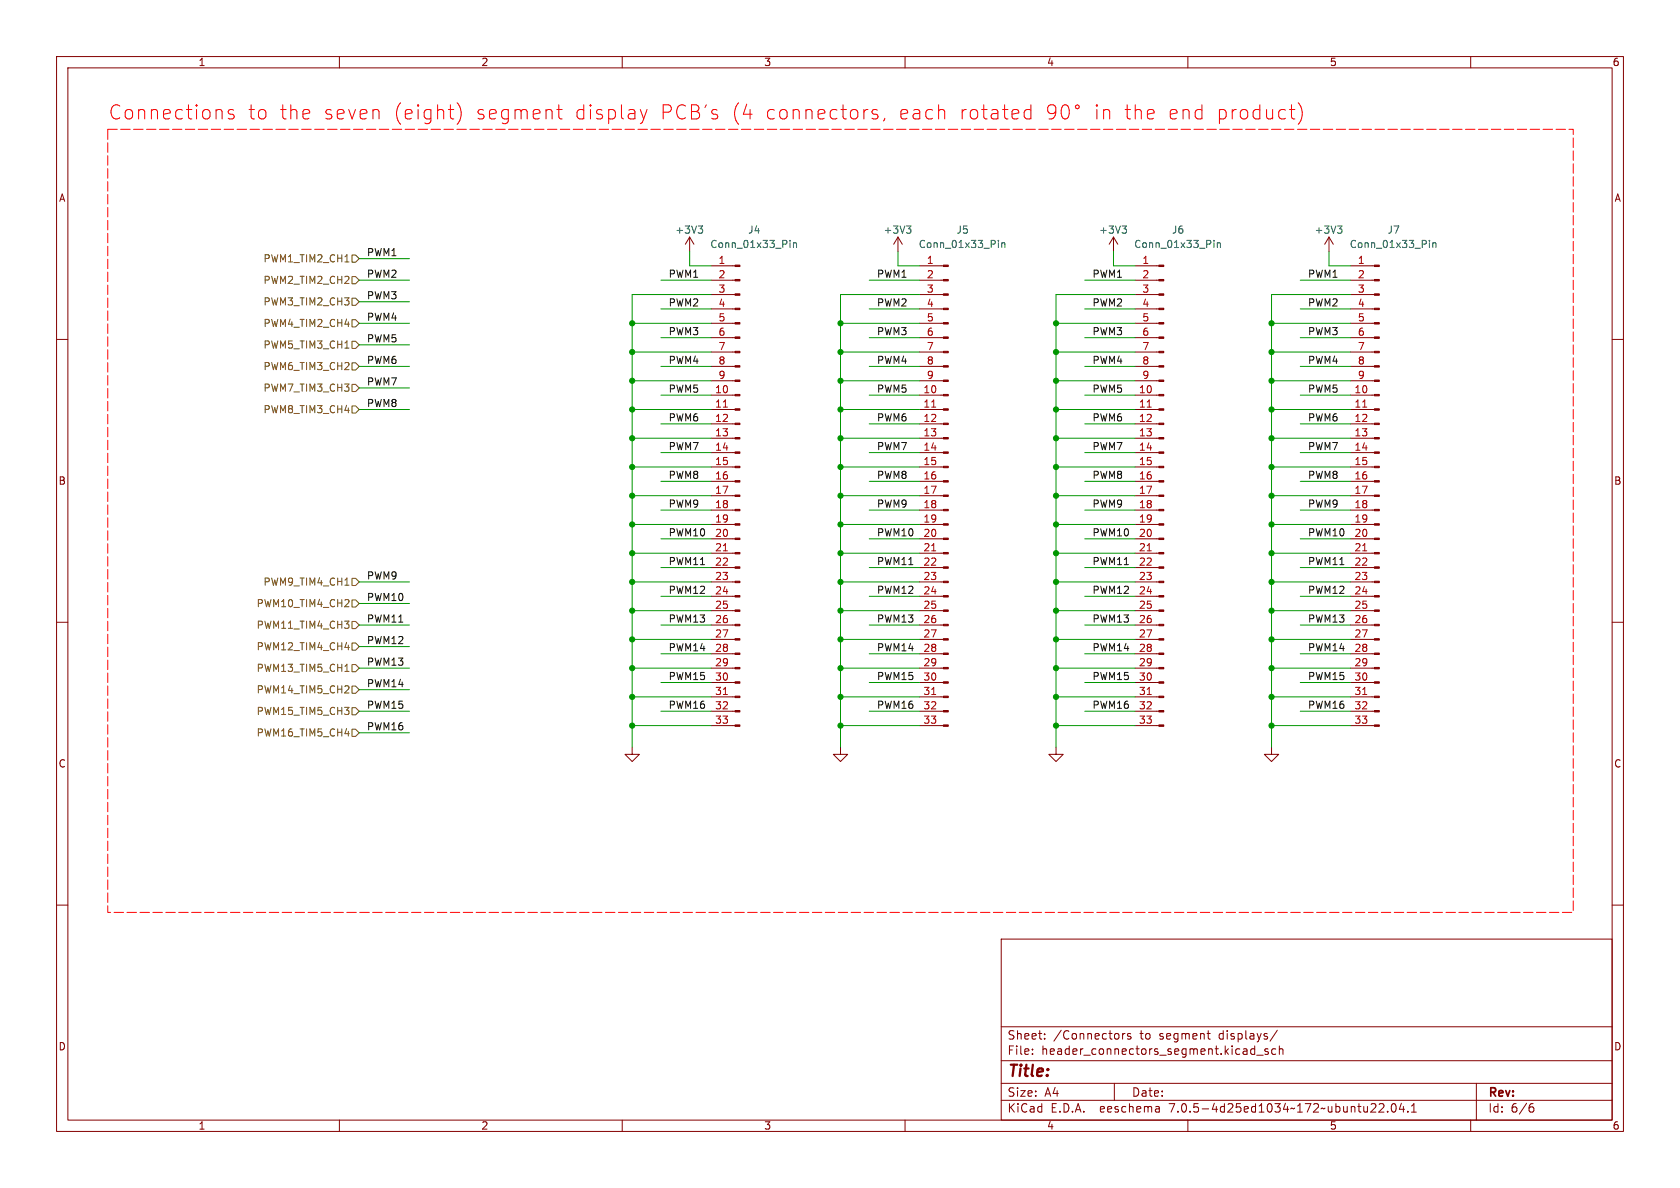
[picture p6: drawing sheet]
<svg xmlns="http://www.w3.org/2000/svg" width="297mm" height="210mm" viewBox="0 0 297 210" stroke-linecap="round" stroke-linejoin="round" font-family="sans-serif">
<g fill="none" stroke="#840000" stroke-width=".18">
<path d="M10 10h277v190h-277zM12 12h273v186h-273zM60 10v2M110 10v2M160 10v2M210 10v2M260 10v2M10 60h2M121.9 41.9l-.7 1.3M121.9 41.9v2.6M121.9 41.9l.8 1.3M125.7 59.7h4.2"/>
<path d="M125.7 57.2h4.2M125.7 54.6h4.2M125.7 52.1h4.2M125.7 49.5h4.2M125.7 47h4.2M158.7 41.9l-.7 1.3M158.7 41.9v2.6M158.7 41.9l.8 1.3M162.6 59.7h4.2M162.6 57.2h4.2M162.6 54.6h4.2M162.6 52.1h4.2"/>
<path d="M162.6 49.5h4.2M162.6 47h4.2M196.8 41.9l-.7 1.3M196.8 41.9v2.6M196.8 41.9l.8 1.3M200.7 59.7h4.2M200.7 57.2h4.2M200.7 54.6h4.2M200.7 52.1h4.2M200.7 49.5h4.2M200.7 47h4.2M234.9 41.9l-.7 1.3"/>
<path d="M234.9 41.9v2.6M234.9 41.9l.8 1.3M238.8 59.7h4.2M238.8 57.2h4.2M238.8 54.6h4.2M238.8 52.1h4.2M238.8 49.5h4.2M238.8 47h4.2M285 60h2M125.7 77.5h4.2M125.7 74.9h4.2M125.7 72.4h4.2"/>
<path d="M125.7 69.9h4.2M125.7 67.3h4.2M125.7 64.8h4.2M125.7 62.2h4.2M162.6 77.5h4.2M162.6 74.9h4.2M162.6 72.4h4.2M162.6 69.9h4.2M162.6 67.3h4.2M162.6 64.8h4.2M162.6 62.2h4.2M200.7 77.5h4.2"/>
<path d="M200.7 74.9h4.2M200.7 72.4h4.2M200.7 69.9h4.2M200.7 67.3h4.2M200.7 64.8h4.2M200.7 62.2h4.2M238.8 77.5h4.2M238.8 74.9h4.2M238.8 72.4h4.2M238.8 69.9h4.2M238.8 67.3h4.2M238.8 64.8h4.2"/>
<path d="M238.8 62.2h4.2M125.7 97.8h4.2M125.7 95.3h4.2M125.7 92.7h4.2M125.7 90.2h4.2M125.7 87.6h4.2M125.7 85.1h4.2M125.7 82.6h4.2M125.7 80h4.2M162.6 97.8h4.2M162.6 95.3h4.2M162.6 92.7h4.2"/>
<path d="M162.6 90.2h4.2M162.6 87.6h4.2M162.6 85.1h4.2M162.6 82.6h4.2M162.6 80h4.2M200.7 97.8h4.2M200.7 95.3h4.2M200.7 92.7h4.2M200.7 90.2h4.2M200.7 87.6h4.2M200.7 85.1h4.2M200.7 82.6h4.2"/>
<path d="M200.7 80h4.2M238.8 97.8h4.2M238.8 95.3h4.2M238.8 92.7h4.2M238.8 90.2h4.2M238.8 87.6h4.2M238.8 85.1h4.2M238.8 82.6h4.2M238.8 80h4.2M10 110h2M125.7 118.1h4.2M125.7 115.6h4.2"/>
<path d="M125.7 113h4.2M125.7 110.5h4.2M125.7 108h4.2M125.7 105.4h4.2M125.7 102.9h4.2M125.7 100.3h4.2M162.6 118.1h4.2M162.6 115.6h4.2M162.6 113h4.2M162.6 110.5h4.2M162.6 108h4.2M162.6 105.4h4.2"/>
<path d="M162.6 102.9h4.2M162.6 100.3h4.2M200.7 118.1h4.2M200.7 115.6h4.2M200.7 113h4.2M200.7 110.5h4.2M200.7 108h4.2M200.7 105.4h4.2M200.7 102.9h4.2M200.7 100.3h4.2M238.8 118.1h4.2M238.8 115.6h4.2"/>
<path d="M238.8 113h4.2M238.8 110.5h4.2M238.8 108h4.2M238.8 105.4h4.2M238.8 102.9h4.2M238.8 100.3h4.2M285 110h2M111.8 132.1v1.3h1.2l-1.2 1.2-1.3-1.2h1.3M125.7 128.3h4.2M125.7 125.7h4.2M125.7 123.2h4.2M125.7 120.7h4.2"/>
<path d="M148.6 132.1v1.3h1.3l-1.3 1.2-1.3-1.2h1.3M162.6 128.3h4.2M162.6 125.7h4.2M162.6 123.2h4.2M162.6 120.7h4.2M186.7 132.1v1.3h1.3l-1.3 1.2-1.3-1.2h1.3M200.7 128.3h4.2M200.7 125.7h4.2M200.7 123.2h4.2M200.7 120.7h4.2M224.8 132.1v1.3h1.3l-1.3 1.2-1.3-1.2h1.3M238.8 128.3h4.2"/>
<path d="M238.8 125.7h4.2M238.8 123.2h4.2M238.8 120.7h4.2M10 160h2M285 160h2M177 166h108v32h-108zM60 198v2M110 198v2M160 198v2M177 194.5h108M177 191.5h108M177 187.5h108"/>
<path d="M177 181.5h108M182.5 186.3v.1M182.5 185.5v.1M184.7 183.6v.1M184.7 182.8v.1M197 191.5v3M198.5 182.7v1M198.9 182.7l-.3 .1-.1 .2M199.9 182.8l-.4-.1-.2 .2 .1 .2 .5 .2v.3h-.6M204.5 195.6l.4 .1 .1 .9M205 196.5l-.5 .1M205 196h-.5"/>
<path d="M210 198v2M213.4 182.7h.6M213.6 182.2v1.3l.4 .2M221.4 185.4l.4 .1M221.8 184.9v1.5M221.8 186.3l-.4 .1M222.2 186.5h1.1M224.2 185.5l-.4-.1-.2 .2 .1 .2 .5 .2v.3h-.6M225.5 185.5l-.4-.1-.3 .3v.4l.2 .2h.5M225.8 182.1l-1.3 2M226.2 185.5l.2-.1 .3 .1 .1 .9M226.2 184.9v1.5"/>
<path d="M242.3 196.6h.9M243.2 195.2v.5M243.8 195.2l.6-.1 .2 .1 .1 .3-1 1.1h1M245.3 196.5v.1M246.2 195.2l.1-.1a.81 .81 0 0 1 .6 .6 .81 .81 0 0 1-.3 .8l-.1 .1a.81 .81 0 0 1-.6-.6 .81 .81 0 0 1 .3-.8zM247.7 195l-.3 1.1h.9M248.1 195.6v1M248.9 196.5v.1M249.5 196.6h.9M249.5 195.5l.5-.4v1.5M260 198v2M261 191.5v6.5"/>
<path d="M270.5 195.7h.4l.3 .3-.2 .5h-.5M271 195.1l-.5 .1"/>
</g>
<g fill="none" stroke="#006464" stroke-width=".18">
<path d="M123.4 39.9h.8l-.4 .5M160.3 39.9h.7l-.4 .5M198.4 39.9h.7l-.4 .5M236.5 39.9h.7l-.4 .5M124 40.4l.2 .3v.3l-.2 .2M139.7 42.5v.1M139.7 42.9v.9M140.3 43l.2-.1 .3 .1v.8M140.3 42.9v.9M160.8 40.4l.2 .3v.3l-.2 .2M176.5 42.5v.1M176.5 42.9v.9"/>
<path d="M177.1 43l.2-.1 .3 .1v.8M177.1 42.9v.9M198.9 40.4l.2 .3v.3l-.2 .2M214.6 42.5v.1M214.6 42.9v.9M215.2 42.9v.9M215.2 43l.2-.1 .3 .1v.8M237 40.4l.2 .3v.3l-.2 .2M252.7 42.5v.1M252.7 42.9v.9M253.3 43l.2-.1 .3 .1v.8M253.3 42.9v.9"/>
</g>
<g fill="#840000" stroke="#840000" stroke-width=".18">
<path d="M204.9 128.1h.8v.3h-.8z"/>
<path d="M204.9 125.6h.8v.3h-.8z"/>
<path d="M204.9 123.1h.8v.2h-.8z"/>
<path d="M204.9 120.5h.8v.3h-.8z"/>
<path d="M204.9 118h.8v.2h-.8z"/>
<path d="M204.9 115.4h.8v.3h-.8z"/>
<path d="M204.9 112.9h.8v.3h-.8z"/>
<path d="M204.9 110.4h.8v.2h-.8z"/>
<path d="M204.9 107.8h.8v.3h-.8z"/>
<path d="M204.9 105.3h.8v.2h-.8z"/>
<path d="M204.9 102.7h.8v.3h-.8z"/>
<path d="M204.9 100.2h.8v.3h-.8z"/>
<path d="M204.9 97.7h.8v.2h-.8z"/>
<path d="M204.9 95.1h.8v.3h-.8z"/>
<path d="M204.9 92.6h.8v.2h-.8z"/>
<path d="M204.9 90h.8v.3h-.8z"/>
<path d="M204.9 87.5h.8v.3h-.8z"/>
<path d="M204.9 85h.8v.2h-.8z"/>
<path d="M204.9 82.4h.8v.3h-.8z"/>
<path d="M204.9 79.9h.8v.2h-.8z"/>
<path d="M204.9 77.3h.8v.3h-.8z"/>
<path d="M204.9 74.8h.8v.3h-.8z"/>
<path d="M204.9 72.3h.8v.2h-.8z"/>
<path d="M204.9 69.7h.8v.3h-.8z"/>
<path d="M204.9 67.2h.8v.2h-.8z"/>
<path d="M204.9 64.6h.8v.3h-.8z"/>
<path d="M204.9 62.1h.8v.3h-.8z"/>
<path d="M204.9 59.6h.8v.2h-.8z"/>
<path d="M204.9 57h.8v.3h-.8z"/>
<path d="M204.9 54.5h.8v.2h-.8z"/>
<path d="M204.9 51.9h.8v.3h-.8z"/>
<path d="M204.9 49.4h.8v.3h-.8z"/>
<path d="M204.9 46.9h.8v.2h-.8z"/>
<path d="M243 128.1h.8v.3h-.8z"/>
<path d="M243 125.6h.8v.3h-.8z"/>
<path d="M243 123.1h.8v.2h-.8z"/>
<path d="M243 120.5h.8v.3h-.8z"/>
<path d="M243 118h.8v.2h-.8z"/>
<path d="M243 115.4h.8v.3h-.8z"/>
<path d="M243 112.9h.8v.3h-.8z"/>
<path d="M243 110.4h.8v.2h-.8z"/>
<path d="M243 107.8h.8v.3h-.8z"/>
<path d="M243 105.3h.8v.2h-.8z"/>
<path d="M243 102.7h.8v.3h-.8z"/>
<path d="M243 100.2h.8v.3h-.8z"/>
<path d="M243 97.7h.8v.2h-.8z"/>
<path d="M243 95.1h.8v.3h-.8z"/>
<path d="M243 92.6h.8v.2h-.8z"/>
<path d="M243 90h.8v.3h-.8z"/>
<path d="M243 87.5h.8v.3h-.8z"/>
<path d="M243 85h.8v.2h-.8z"/>
<path d="M243 82.4h.8v.3h-.8z"/>
<path d="M243 79.9h.8v.2h-.8z"/>
<path d="M243 77.3h.8v.3h-.8z"/>
<path d="M243 74.8h.8v.3h-.8z"/>
<path d="M243 72.3h.8v.2h-.8z"/>
<path d="M243 69.7h.8v.3h-.8z"/>
<path d="M243 67.2h.8v.2h-.8z"/>
<path d="M243 64.6h.8v.3h-.8z"/>
<path d="M243 62.1h.8v.3h-.8z"/>
<path d="M243 59.6h.8v.2h-.8z"/>
<path d="M243 57h.8v.3h-.8z"/>
<path d="M243 54.5h.8v.2h-.8z"/>
<path d="M243 51.9h.8v.3h-.8z"/>
<path d="M243 49.4h.8v.3h-.8z"/>
<path d="M243 46.9h.8v.2h-.8z"/>
<path d="M129.9 128.1h.9v.3h-.9z"/>
<path d="M129.9 125.6h.9v.3h-.9z"/>
<path d="M129.9 123.1h.9v.2h-.9z"/>
<path d="M129.9 120.5h.9v.3h-.9z"/>
<path d="M129.9 118h.9v.2h-.9z"/>
<path d="M129.9 115.4h.9v.3h-.9z"/>
<path d="M129.9 112.9h.9v.3h-.9z"/>
<path d="M129.9 110.4h.9v.2h-.9z"/>
<path d="M129.9 107.8h.9v.3h-.9z"/>
<path d="M129.9 105.3h.9v.2h-.9z"/>
<path d="M129.9 102.7h.9v.3h-.9z"/>
<path d="M129.9 100.2h.9v.3h-.9z"/>
<path d="M129.9 97.7h.9v.2h-.9z"/>
<path d="M129.9 95.1h.9v.3h-.9z"/>
<path d="M129.9 92.6h.9v.2h-.9z"/>
<path d="M129.9 90h.9v.3h-.9z"/>
<path d="M129.9 87.5h.9v.3h-.9z"/>
<path d="M129.9 85h.9v.2h-.9z"/>
<path d="M129.9 82.4h.9v.3h-.9z"/>
<path d="M129.9 79.9h.9v.2h-.9z"/>
<path d="M129.9 77.3h.9v.3h-.9z"/>
<path d="M129.9 74.8h.9v.3h-.9z"/>
<path d="M129.9 72.3h.9v.2h-.9z"/>
<path d="M129.9 69.7h.9v.3h-.9z"/>
<path d="M129.9 67.2h.9v.2h-.9z"/>
<path d="M129.9 64.6h.9v.3h-.9z"/>
<path d="M129.9 62.1h.9v.3h-.9z"/>
<path d="M129.9 59.6h.9v.2h-.9z"/>
<path d="M129.9 57h.9v.3h-.9z"/>
<path d="M129.9 54.5h.9v.2h-.9z"/>
<path d="M129.9 51.9h.9v.3h-.9z"/>
<path d="M129.9 49.4h.9v.3h-.9z"/>
<path d="M129.9 46.9h.9v.2h-.9z"/>
<path d="M166.8 128.1h.8v.3h-.8z"/>
<path d="M166.8 125.6h.8v.3h-.8z"/>
<path d="M166.8 123.1h.8v.2h-.8z"/>
<path d="M166.8 120.5h.8v.3h-.8z"/>
<path d="M166.8 118h.8v.2h-.8z"/>
<path d="M166.8 115.4h.8v.3h-.8z"/>
<path d="M166.8 112.9h.8v.3h-.8z"/>
<path d="M166.8 110.4h.8v.2h-.8z"/>
<path d="M166.8 107.8h.8v.3h-.8z"/>
<path d="M166.8 105.3h.8v.2h-.8z"/>
<path d="M166.8 102.7h.8v.3h-.8z"/>
<path d="M166.8 100.2h.8v.3h-.8z"/>
<path d="M166.8 97.7h.8v.2h-.8z"/>
<path d="M166.8 95.1h.8v.3h-.8z"/>
<path d="M166.8 92.6h.8v.2h-.8z"/>
<path d="M166.8 90h.8v.3h-.8z"/>
<path d="M166.8 87.5h.8v.3h-.8z"/>
<path d="M166.8 85h.8v.2h-.8z"/>
<path d="M166.8 82.4h.8v.3h-.8z"/>
<path d="M166.8 79.9h.8v.2h-.8z"/>
<path d="M166.8 77.3h.8v.3h-.8z"/>
<path d="M166.8 74.8h.8v.3h-.8z"/>
<path d="M166.8 72.3h.8v.2h-.8z"/>
<path d="M166.8 69.7h.8v.3h-.8z"/>
<path d="M166.8 67.2h.8v.2h-.8z"/>
<path d="M166.8 64.6h.8v.3h-.8z"/>
<path d="M166.8 62.1h.8v.3h-.8z"/>
<path d="M166.8 59.6h.8v.2h-.8z"/>
<path d="M166.8 57h.8v.3h-.8z"/>
<path d="M166.8 54.5h.8v.2h-.8z"/>
<path d="M166.8 51.9h.8v.3h-.8z"/>
<path d="M166.8 49.4h.8v.3h-.8z"/>
<path d="M166.8 46.9h.8v.2h-.8z"/>
</g>
<path d="M127.9 72h.7M164.7 72h.7M202.8 72h.7M240.9 72h.7M127.9 97.4h.7M164.7 97.4h.7M202.8 97.4h.7M240.9 97.4h.7M127.9 122.8h.7M164.7 122.8h.7M202.8 122.8h.7M240.9 122.8h.7" fill="none" stroke="#a90000" stroke-width=".18"/>
<g fill="none" stroke="#725600" stroke-width=".18">
<path d="M61 46.3h.7M62.2 45.1h.7l.6 .6-.6 .7h-.7zM62.2 56.5h.7l.6 .7-.6 .6h-.7zM62.2 52.7h.7l.6 .6-.6 .7h-.7zM62.2 48.9h.7l.6 .6-.6 .7h-.7zM61 61.5h.7M62.2 60.3h.7l.6 .7-.6 .6h-.7zM62.2 71.8h.7l.6 .6-.6 .6h-.7zM62.2 64.1h.7l.6 .7-.6 .6h-.7zM62.2 67.9h.7l.6 .7-.6 .6h-.7zM61 103.4h.7M61 118.7h.7"/>
<path d="M61 114.5h.8M62.2 102.2h.7l.6 .7-.6 .6h-.7zM62.2 109.9h.7l.6 .6-.6 .6h-.7zM62.2 117.5h.7l.6 .6-.6 .6h-.7zM62.2 106h.7l.6 .7-.6 .6h-.7zM62.2 113.7h.7l.6 .6-.6 .6h-.7zM61 129.7h.8M62.2 128.9h.7l.6 .6-.6 .7h-.7zM62.2 121.3h.7l.6 .6-.6 .7h-.7zM62.2 125.1h.7l.6 .6-.6 .7h-.7z"/>
</g>
<g fill="none" stroke="#f00" stroke-width=".18">
<path d="M41.3 19.5l-.6-.1-.4 .3 .2 .4 .8 .2 .1 .2-.1 .4-.2 .1-.8-.1M66.9 19.5l.1 .2v1.3M79.3 19.4h.9M80.8 18.2a2.87 2.87 0 0 1 0 3.8M98.4 19.4h1M98.8 18.5v2.2l.1 .2 .5 .1M113.2 19.4l.6 1.6M114.4 19.4l-.6 1.6M126.2 19.4l.6 .1M132.6 19.4v1.6M153.4 19.4l-.4 .1M155.1 19.5l-.6-.1-.3 .3 .1 .4 .8 .2 .1 .2-.1 .4-.2 .1-.7-.1"/>
<path d="M165.9 19.6a.62 .62 0 0 1 1.1 .1v1.3M179.7 19.4l.3 .1 .1 .5-1.2 .2M182.2 19.5l-.7-.1-.4 .4v.7l.2 .4 .2 .1 .7-.1M182.2 18.5v2.5M186.7 19.6l-.5 .5-.7-.1-.3-.4v-.6l.3-.4 .7-.1 .3 .3a1.65 1.65 0 0 1-.6 2.2h-.4M187.8 18.8a.6 .6 0 0 1 .7-.3 .6 .6 0 0 1 .4 .5 1.47 1.47 0 0 1-.5 2 .64 .64 0 0 1-.7-.5 2.14 2.14 0 0 1 .1-1.7zM190.7 18.6l-.2-.1-.4 .4 .4 .3 .2-.1M195.2 19.5l.3-.1 .6 .1 .1 .2v1.3M198.9 19.4h1M199.3 18.5v2.2l.1 .2 .5 .1M200.7 19.6a.62 .62 0 0 1 1.1 .1v1.3M200.7 18.5v2.5"/>
<path d="M203.7 19.4h-.5l-.4 .3v1l.2 .2 .7 .1M204 20l-1.2 .2M212.2 19.4h-.4l-.5 .4M226.5 19.4l.7 .1M228 19.4h.9M228.3 18.5v2.2l.1 .2 .5 .1M229.5 18.2a2.87 2.87 0 0 1 0 3.8M79.7 20.9l.5 .1M113.8 21l-.2 .6-.4 .3M126.2 20.2l.6 .1 .1 .4-.4 .3h-.4M131.4 20.2h1.6M156.4 20.9l-.2 .5"/>
<path d="M180 20.9l-.3 .1M211.3 20.5l.5 .5h.4M227.2 20.9l-.7 .1"/>
</g>
<path d="M19 22.9h259.1v138.4h-259.1v-138.4" fill="none" stroke="#f00" stroke-width=".18" stroke-dasharray="1.7 .6"/>
<g fill="none" stroke="#009600" stroke-width=".18">
<path d="M63.5 49.5h8.9M63.5 57.2h8.9M63.5 45.7h8.9M63.5 53.3h8.9M111.8 57.2h13.9M116.8 49.5h8.9M116.8 54.6h8.9M116.8 59.7h8.9M121.9 44.5v2.5h3.8M125.7 52.1h-13.9v80M148.6 57.2h14M153.7 49.5h8.9"/>
<path d="M153.7 54.6h8.9M153.7 59.7h8.9M158.7 44.5v2.5h3.9M162.6 52.1h-14v80M186.7 57.2h14M191.8 49.5h8.9M191.8 54.6h8.9M191.8 59.7h8.9M196.8 44.5v2.5h3.9M200.7 52.1h-14v80M224.8 57.2h14M229.9 49.5h8.9"/>
<path d="M229.9 54.6h8.9M229.9 59.7h8.9M234.9 44.5v2.5h3.9M238.8 52.1h-14v80M63.5 72.4h8.9M63.5 64.8h8.9M63.5 68.6h8.9M63.5 61h8.9M111.8 72.4h13.9M111.8 77.5h13.9M111.8 62.2h13.9M111.8 67.3h13.9"/>
<path d="M116.8 69.9h8.9M116.8 64.8h8.9M116.8 74.9h8.9M148.6 72.4h14M148.6 77.5h14M148.6 62.2h14M148.6 67.3h14M153.7 69.9h8.9M153.7 64.8h8.9M153.7 74.9h8.9M186.7 72.4h14M186.7 77.5h14"/>
<path d="M186.7 62.2h14M186.7 67.3h14M191.8 69.9h8.9M191.8 64.8h8.9M191.8 74.9h8.9M224.8 72.4h14M224.8 77.5h14M224.8 62.2h14M224.8 67.3h14M229.9 69.9h8.9M229.9 64.8h8.9M229.9 74.9h8.9"/>
<path d="M111.8 97.8h13.9M111.8 82.6h13.9M111.8 87.6h13.9M111.8 92.7h13.9M116.8 95.3h8.9M116.8 80h8.9M116.8 90.2h8.9M116.8 85.1h8.9M148.6 97.8h14M148.6 82.6h14M148.6 87.6h14M148.6 92.7h14"/>
<path d="M153.7 95.3h8.9M153.7 80h8.9M153.7 90.2h8.9M153.7 85.1h8.9M186.7 97.8h14M186.7 82.6h14M186.7 87.6h14M186.7 92.7h14M191.8 95.3h8.9M191.8 80h8.9M191.8 90.2h8.9M191.8 85.1h8.9"/>
<path d="M224.8 97.8h14M224.8 82.6h14M224.8 87.6h14M224.8 92.7h14M229.9 95.3h8.9M229.9 80h8.9M229.9 90.2h8.9M229.9 85.1h8.9M63.5 110.5h8.9M63.5 102.9h8.9M63.5 118.1h8.9M63.5 114.3h8.9"/>
<path d="M63.5 106.7h8.9M111.8 113h13.9M111.8 108h13.9M111.8 102.9h13.9M111.8 118.1h13.9M116.8 105.4h8.9M116.8 115.6h8.9M116.8 110.5h8.9M116.8 100.3h8.9M148.6 113h14M148.6 108h14M148.6 102.9h14"/>
<path d="M148.6 118.1h14M153.7 105.4h8.9M153.7 115.6h8.9M153.7 110.5h8.9M153.7 100.3h8.9M186.7 113h14M186.7 108h14M186.7 102.9h14M186.7 118.1h14M191.8 105.4h8.9M191.8 115.6h8.9M191.8 110.5h8.9"/>
<path d="M191.8 100.3h8.9M224.8 113h14M224.8 108h14M224.8 102.9h14M224.8 118.1h14M229.9 105.4h8.9M229.9 115.6h8.9M229.9 110.5h8.9M229.9 100.3h8.9M63.5 125.7h8.9M63.5 121.9h8.9M63.5 129.5h8.9"/>
<path d="M111.8 128.3h13.9M111.8 123.2h13.9M116.8 125.7h8.9M116.8 120.7h8.9M148.6 128.3h14M148.6 123.2h14M153.7 125.7h8.9M153.7 120.7h8.9M186.7 128.3h14M186.7 123.2h14M191.8 125.7h8.9M191.8 120.7h8.9"/>
<path d="M224.8 128.3h14M224.8 123.2h14M229.9 125.7h8.9M229.9 120.7h8.9"/>
</g>
<g fill="#009600" stroke="#009600" stroke-width=".18">
<circle cx="148.6" cy="87.6" r=".46"/>
<circle cx="148.6" cy="82.6" r=".46"/>
<circle cx="148.6" cy="92.7" r=".46"/>
<circle cx="148.6" cy="97.8" r=".46"/>
<circle cx="148.6" cy="102.9" r=".46"/>
<circle cx="148.6" cy="108" r=".46"/>
<circle cx="148.6" cy="113" r=".46"/>
<circle cx="148.6" cy="62.2" r=".46"/>
<circle cx="148.6" cy="57.2" r=".46"/>
<circle cx="148.6" cy="77.5" r=".46"/>
<circle cx="148.6" cy="67.3" r=".46"/>
<circle cx="148.6" cy="72.4" r=".46"/>
<circle cx="148.6" cy="128.3" r=".46"/>
<circle cx="148.6" cy="118.1" r=".46"/>
<circle cx="148.6" cy="123.2" r=".46"/>
<circle cx="111.8" cy="118.1" r=".46"/>
<circle cx="111.8" cy="113" r=".46"/>
<circle cx="111.8" cy="128.3" r=".46"/>
<circle cx="111.8" cy="123.2" r=".46"/>
<circle cx="224.8" cy="82.6" r=".46"/>
<circle cx="224.8" cy="77.5" r=".46"/>
<circle cx="224.8" cy="87.6" r=".46"/>
<circle cx="224.8" cy="92.7" r=".46"/>
<circle cx="224.8" cy="97.8" r=".46"/>
<circle cx="224.8" cy="67.3" r=".46"/>
<circle cx="224.8" cy="72.4" r=".46"/>
<circle cx="224.8" cy="62.2" r=".46"/>
<circle cx="224.8" cy="57.2" r=".46"/>
<circle cx="186.7" cy="102.9" r=".46"/>
<circle cx="186.7" cy="92.7" r=".46"/>
<circle cx="186.7" cy="108" r=".46"/>
<circle cx="186.7" cy="97.8" r=".46"/>
<circle cx="224.8" cy="118.1" r=".46"/>
<circle cx="224.8" cy="128.3" r=".46"/>
<circle cx="224.8" cy="113" r=".46"/>
<circle cx="224.8" cy="123.2" r=".46"/>
<circle cx="224.8" cy="102.9" r=".46"/>
<circle cx="224.8" cy="108" r=".46"/>
<circle cx="186.7" cy="77.5" r=".46"/>
<circle cx="186.7" cy="87.6" r=".46"/>
<circle cx="186.7" cy="82.6" r=".46"/>
<circle cx="186.7" cy="67.3" r=".46"/>
<circle cx="186.7" cy="62.2" r=".46"/>
<circle cx="186.7" cy="72.4" r=".46"/>
<circle cx="186.7" cy="57.2" r=".46"/>
<circle cx="186.7" cy="113" r=".46"/>
<circle cx="186.7" cy="118.1" r=".46"/>
<circle cx="186.7" cy="128.3" r=".46"/>
<circle cx="186.7" cy="123.2" r=".46"/>
<circle cx="111.8" cy="108" r=".46"/>
<circle cx="111.8" cy="102.9" r=".46"/>
<circle cx="111.8" cy="97.8" r=".46"/>
<circle cx="111.8" cy="92.7" r=".46"/>
<circle cx="111.8" cy="82.6" r=".46"/>
<circle cx="111.8" cy="67.3" r=".46"/>
<circle cx="111.8" cy="62.2" r=".46"/>
<circle cx="111.8" cy="57.2" r=".46"/>
<circle cx="111.8" cy="72.4" r=".46"/>
<circle cx="111.8" cy="77.5" r=".46"/>
<circle cx="111.8" cy="87.6" r=".46"/>
</g>
<g font-size="3.5" fill="#f00">
<text x="19" y="21.3">Connections</text>
<text x="43.6" y="21.3">to</text>
<text x="49.1" y="21.3">the</text>
<text x="56.7" y="21.3">seven</text>
<text x="68.9" y="21.3">(eight)</text>
<text x="83.3" y="21.3">segment</text>
<text x="100.7" y="21.3">display</text>
<text x="115.7" y="21.3">PCB's</text>
<text x="128.2" y="21.3">(4</text>
<text x="134.1" y="21.3">connectors,</text>
<text x="157.5" y="21.3">each</text>
<text x="168.1" y="21.3">rotated</text>
<text x="191.7" y="21.3">in</text>
<text x="204.5" y="21.3">end</text>
<text x="213" y="21.3">product)</text>
</g>
<text font-size="2.8" fill="#840000" x="178" y="190.8">Title:</text>
<g font-size="2.1" fill="#840000">
<text x="178" y="183.9">Sheet:</text>
<text x="186.2" y="183.9">/Connectors</text>
<text x="201.4" y="183.9">to</text>
<text x="204.9" y="183.9">segment</text>
<text x="215.5" y="183.9">displays/</text>
<text x="178" y="186.6">File:</text>
<text x="184" y="186.6">header_connectors_segment.kicad_sch</text>
<text x="178" y="196.8">KiCad</text>
<text x="178" y="194">Size:</text>
<text x="184.6" y="194">A4</text>
<text x="185.7" y="196.8">E.D.A.</text>
<text x="194.4" y="196.8">eeschema</text>
<text x="200" y="194">Date:</text>
<text x="206.7" y="196.8">7.0.5-4d25ed1034~172~ubuntu22.04.1</text>
<text x="263" y="194.2">Rev:</text>
<text x="263" y="196.8">Id:</text>
<text x="267" y="196.8">6/6</text>
</g>
<g font-size="1.8" fill="#840000">
<text x="35" y="11.8">1</text>
<text x="85" y="11.8">2</text>
<text x="135" y="11.8">3</text>
<text x="185" y="11.8">4</text>
<text x="235" y="11.8">5</text>
<text x="285" y="11.8">6</text>
<text x="10.4" y="35.8">A</text>
<text x="285.4" y="35.8">A</text>
<text x="10.3" y="85.8">B</text>
<text x="285.3" y="85.8">B</text>
<text x="10.3" y="135.8">C</text>
<text x="285.3" y="135.8">C</text>
<text x="10.3" y="185.8">D</text>
<text x="285.3" y="185.8">D</text>
<text x="35" y="199.8">1</text>
<text x="85" y="199.8">2</text>
<text x="135" y="199.8">3</text>
<text x="185" y="199.8">4</text>
<text x="235" y="199.8">5</text>
<text x="285" y="199.8">6</text>
</g>
<g font-size="1.8" fill="#006464">
<text x="119.3" y="41.5">+3V3</text>
<text x="132.2" y="41.5">J4</text>
<text x="156.1" y="41.5">+3V3</text>
<text x="169" y="41.5">J5</text>
<text x="194.2" y="41.5">+3V3</text>
<text x="207.1" y="41.5">J6</text>
<text x="232.3" y="41.5">+3V3</text>
<text x="245.2" y="41.5">J7</text>
<text x="125.5" y="44">Conn_01x33_Pin</text>
<text x="162.3" y="44">Conn_01x33_Pin</text>
<text x="200.4" y="44">Conn_01x33_Pin</text>
<text x="238.5" y="44">Conn_01x33_Pin</text>
</g>
<g font-size="1.8" fill="#725600">
<text x="46.6" y="46.5">PWM1_TIM2_CH1</text>
<text x="46.6" y="50.4">PWM2_TIM2_CH2</text>
<text x="46.6" y="58">PWM4_TIM2_CH4</text>
<text x="46.6" y="54.2">PWM3_TIM2_CH3</text>
<text x="46.6" y="61.8">PWM5_TIM3_CH1</text>
<text x="46.6" y="65.6">PWM6_TIM3_CH2</text>
<text x="46.6" y="69.4">PWM7_TIM3_CH3</text>
<text x="46.6" y="73.2">PWM8_TIM3_CH4</text>
<text x="45.3" y="107.5">PWM10_TIM4_CH2</text>
<text x="46.6" y="103.7">PWM9_TIM4_CH1</text>
<text x="45.3" y="111.3">PWM11_TIM4_CH3</text>
<text x="45.3" y="118.9">PWM13_TIM5_CH1</text>
<text x="45.3" y="115.1">PWM12_TIM4_CH4</text>
<text x="45.3" y="122.7">PWM14_TIM5_CH2</text>
<text x="45.3" y="130.4">PWM16_TIM5_CH4</text>
<text x="45.3" y="126.6">PWM15_TIM5_CH3</text>
</g>
<g font-size="1.8" fill="#0f0f0f">
<text x="64.8" y="45.4">PWM1</text>
<text x="64.8" y="49.2">PWM2</text>
<text x="64.8" y="53">PWM3</text>
<text x="118.1" y="49.2">PWM1</text>
<text x="154.9" y="49.2">PWM1</text>
<text x="193" y="49.2">PWM1</text>
<text x="231.1" y="49.2">PWM1</text>
<text x="64.8" y="56.8">PWM4</text>
<text x="118.1" y="59.3">PWM3</text>
<text x="118.1" y="54.3">PWM2</text>
<text x="154.9" y="54.3">PWM2</text>
<text x="154.9" y="59.3">PWM3</text>
<text x="193" y="54.3">PWM2</text>
<text x="193" y="59.3">PWM3</text>
<text x="231.1" y="59.3">PWM3</text>
<text x="231.1" y="54.3">PWM2</text>
<text x="64.8" y="64.4">PWM6</text>
<text x="64.8" y="60.6">PWM5</text>
<text x="118.1" y="64.4">PWM4</text>
<text x="154.9" y="64.4">PWM4</text>
<text x="193" y="64.4">PWM4</text>
<text x="231.1" y="64.4">PWM4</text>
<text x="64.8" y="68.2">PWM7</text>
<text x="118.1" y="69.5">PWM5</text>
<text x="154.9" y="69.5">PWM5</text>
<text x="193" y="69.5">PWM5</text>
<text x="231.1" y="69.5">PWM5</text>
<text x="64.8" y="72">PWM8</text>
<text x="118.1" y="74.6">PWM6</text>
<text x="154.9" y="74.6">PWM6</text>
<text x="193" y="74.6">PWM6</text>
<text x="231.1" y="74.6">PWM6</text>
<text x="118.1" y="79.7">PWM7</text>
<text x="154.9" y="79.7">PWM7</text>
<text x="193" y="79.7">PWM7</text>
<text x="231.1" y="79.7">PWM7</text>
<text x="118.1" y="89.8">PWM9</text>
<text x="118.1" y="84.7">PWM8</text>
<text x="154.9" y="84.7">PWM8</text>
<text x="154.9" y="89.8">PWM9</text>
<text x="193" y="84.7">PWM8</text>
<text x="193" y="89.8">PWM9</text>
<text x="231.1" y="84.7">PWM8</text>
<text x="231.1" y="89.8">PWM9</text>
<text x="118.1" y="94.9">PWM10</text>
<text x="154.9" y="94.9">PWM10</text>
<text x="193" y="94.9">PWM10</text>
<text x="231.1" y="94.9">PWM10</text>
<text x="118.1" y="100">PWM11</text>
<text x="154.9" y="100">PWM11</text>
<text x="193" y="100">PWM11</text>
<text x="231.1" y="100">PWM11</text>
<text x="64.8" y="102.5">PWM9</text>
<text x="64.8" y="106.3">PWM10</text>
<text x="118.1" y="105.1">PWM12</text>
<text x="154.9" y="105.1">PWM12</text>
<text x="193" y="105.1">PWM12</text>
<text x="231.1" y="105.1">PWM12</text>
<text x="64.8" y="110.1">PWM11</text>
<text x="64.8" y="114">PWM12</text>
<text x="118.1" y="110.1">PWM13</text>
<text x="154.9" y="110.1">PWM13</text>
<text x="193" y="110.1">PWM13</text>
<text x="231.1" y="110.1">PWM13</text>
<text x="64.8" y="117.8">PWM13</text>
<text x="118.1" y="115.2">PWM14</text>
<text x="154.9" y="115.2">PWM14</text>
<text x="193" y="115.2">PWM14</text>
<text x="231.1" y="115.2">PWM14</text>
<text x="64.8" y="125.4">PWM15</text>
<text x="64.8" y="121.6">PWM14</text>
<text x="118.1" y="125.4">PWM16</text>
<text x="118.1" y="120.3">PWM15</text>
<text x="154.9" y="125.4">PWM16</text>
<text x="154.9" y="120.3">PWM15</text>
<text x="193" y="125.4">PWM16</text>
<text x="193" y="120.3">PWM15</text>
<text x="231.1" y="120.3">PWM15</text>
<text x="231.1" y="125.4">PWM16</text>
<text x="64.8" y="129.2">PWM16</text>
</g>
<g font-size="1.8" fill="#a90000">
<text x="127" y="46.7">1</text>
<text x="163.8" y="46.7">1</text>
<text x="201.9" y="46.7">1</text>
<text x="240" y="46.7">1</text>
<text x="127" y="49.3">2</text>
<text x="127" y="51.8">3</text>
<text x="163.8" y="49.3">2</text>
<text x="163.8" y="51.8">3</text>
<text x="201.9" y="49.3">2</text>
<text x="201.9" y="51.8">3</text>
<text x="240" y="49.3">2</text>
<text x="240" y="51.8">3</text>
<text x="127" y="54.4">4</text>
<text x="127" y="56.9">5</text>
<text x="127" y="59.4">6</text>
<text x="163.8" y="54.4">4</text>
<text x="163.8" y="56.9">5</text>
<text x="163.8" y="59.4">6</text>
<text x="201.9" y="54.4">4</text>
<text x="201.9" y="56.9">5</text>
<text x="201.9" y="59.4">6</text>
<text x="240" y="54.4">4</text>
<text x="240" y="56.9">5</text>
<text x="240" y="59.4">6</text>
<text x="127" y="62">7</text>
<text x="127" y="64.5">8</text>
<text x="163.8" y="62">7</text>
<text x="163.8" y="64.5">8</text>
<text x="201.9" y="62">7</text>
<text x="201.9" y="64.5">8</text>
<text x="240" y="62">7</text>
<text x="240" y="64.5">8</text>
<text x="126.4" y="69.6">10</text>
<text x="127" y="67.1">9</text>
<text x="163.2" y="69.6">10</text>
<text x="163.8" y="67.1">9</text>
<text x="201.3" y="69.6">10</text>
<text x="201.9" y="67.1">9</text>
<text x="239.4" y="69.6">10</text>
<text x="240" y="67.1">9</text>
<text x="126.4" y="72.1">11</text>
<text x="126.4" y="74.7">12</text>
<text x="126.4" y="77.2">13</text>
<text x="163.2" y="72.1">11</text>
<text x="163.2" y="74.7">12</text>
<text x="163.2" y="77.2">13</text>
<text x="201.3" y="72.1">11</text>
<text x="201.3" y="74.7">12</text>
<text x="201.3" y="77.2">13</text>
<text x="239.4" y="72.1">11</text>
<text x="239.4" y="74.7">12</text>
<text x="239.4" y="77.2">13</text>
<text x="126.4" y="79.8">14</text>
<text x="126.4" y="82.3">15</text>
<text x="163.2" y="79.8">14</text>
<text x="163.2" y="82.3">15</text>
<text x="201.3" y="79.8">14</text>
<text x="201.3" y="82.3">15</text>
<text x="239.4" y="79.8">14</text>
<text x="239.4" y="82.3">15</text>
<text x="126.4" y="84.8">16</text>
<text x="126.4" y="87.4">17</text>
<text x="126.4" y="89.9">18</text>
<text x="163.2" y="84.8">16</text>
<text x="163.2" y="87.4">17</text>
<text x="163.2" y="89.9">18</text>
<text x="201.3" y="84.8">16</text>
<text x="201.3" y="87.4">17</text>
<text x="201.3" y="89.9">18</text>
<text x="239.4" y="84.8">16</text>
<text x="239.4" y="87.4">17</text>
<text x="239.4" y="89.9">18</text>
<text x="126.4" y="92.5">19</text>
<text x="126.4" y="95">20</text>
<text x="163.2" y="92.5">19</text>
<text x="163.2" y="95">20</text>
<text x="201.3" y="92.5">19</text>
<text x="201.3" y="95">20</text>
<text x="239.4" y="92.5">19</text>
<text x="239.4" y="95">20</text>
<text x="126.4" y="97.5">21</text>
<text x="126.4" y="100.1">22</text>
<text x="163.2" y="97.5">21</text>
<text x="163.2" y="100.1">22</text>
<text x="201.3" y="97.5">21</text>
<text x="201.3" y="100.1">22</text>
<text x="239.4" y="97.5">21</text>
<text x="239.4" y="100.1">22</text>
<text x="126.4" y="102.6">23</text>
<text x="126.4" y="105.2">24</text>
<text x="126.4" y="107.7">25</text>
<text x="163.2" y="102.6">23</text>
<text x="163.2" y="105.2">24</text>
<text x="163.2" y="107.7">25</text>
<text x="201.3" y="102.6">23</text>
<text x="201.3" y="105.2">24</text>
<text x="201.3" y="107.7">25</text>
<text x="239.4" y="102.6">23</text>
<text x="239.4" y="105.2">24</text>
<text x="239.4" y="107.7">25</text>
<text x="126.4" y="110.2">26</text>
<text x="126.4" y="112.8">27</text>
<text x="163.2" y="110.2">26</text>
<text x="163.2" y="112.8">27</text>
<text x="201.3" y="110.2">26</text>
<text x="201.3" y="112.8">27</text>
<text x="239.4" y="110.2">26</text>
<text x="239.4" y="112.8">27</text>
<text x="126.4" y="115.3">28</text>
<text x="126.4" y="117.9">29</text>
<text x="163.2" y="115.3">28</text>
<text x="163.2" y="117.9">29</text>
<text x="201.3" y="115.3">28</text>
<text x="201.3" y="117.9">29</text>
<text x="239.4" y="115.3">28</text>
<text x="239.4" y="117.9">29</text>
<text x="126.4" y="120.4">30</text>
<text x="126.4" y="122.9">31</text>
<text x="126.4" y="125.5">32</text>
<text x="163.2" y="120.4">30</text>
<text x="163.2" y="122.9">31</text>
<text x="163.2" y="125.5">32</text>
<text x="201.3" y="120.4">30</text>
<text x="201.3" y="122.9">31</text>
<text x="201.3" y="125.5">32</text>
<text x="239.4" y="120.4">30</text>
<text x="239.4" y="122.9">31</text>
<text x="239.4" y="125.5">32</text>
<text x="126.4" y="128">33</text>
<text x="163.2" y="128">33</text>
<text x="201.3" y="128">33</text>
<text x="239.4" y="128">33</text>
</g>
</svg>
